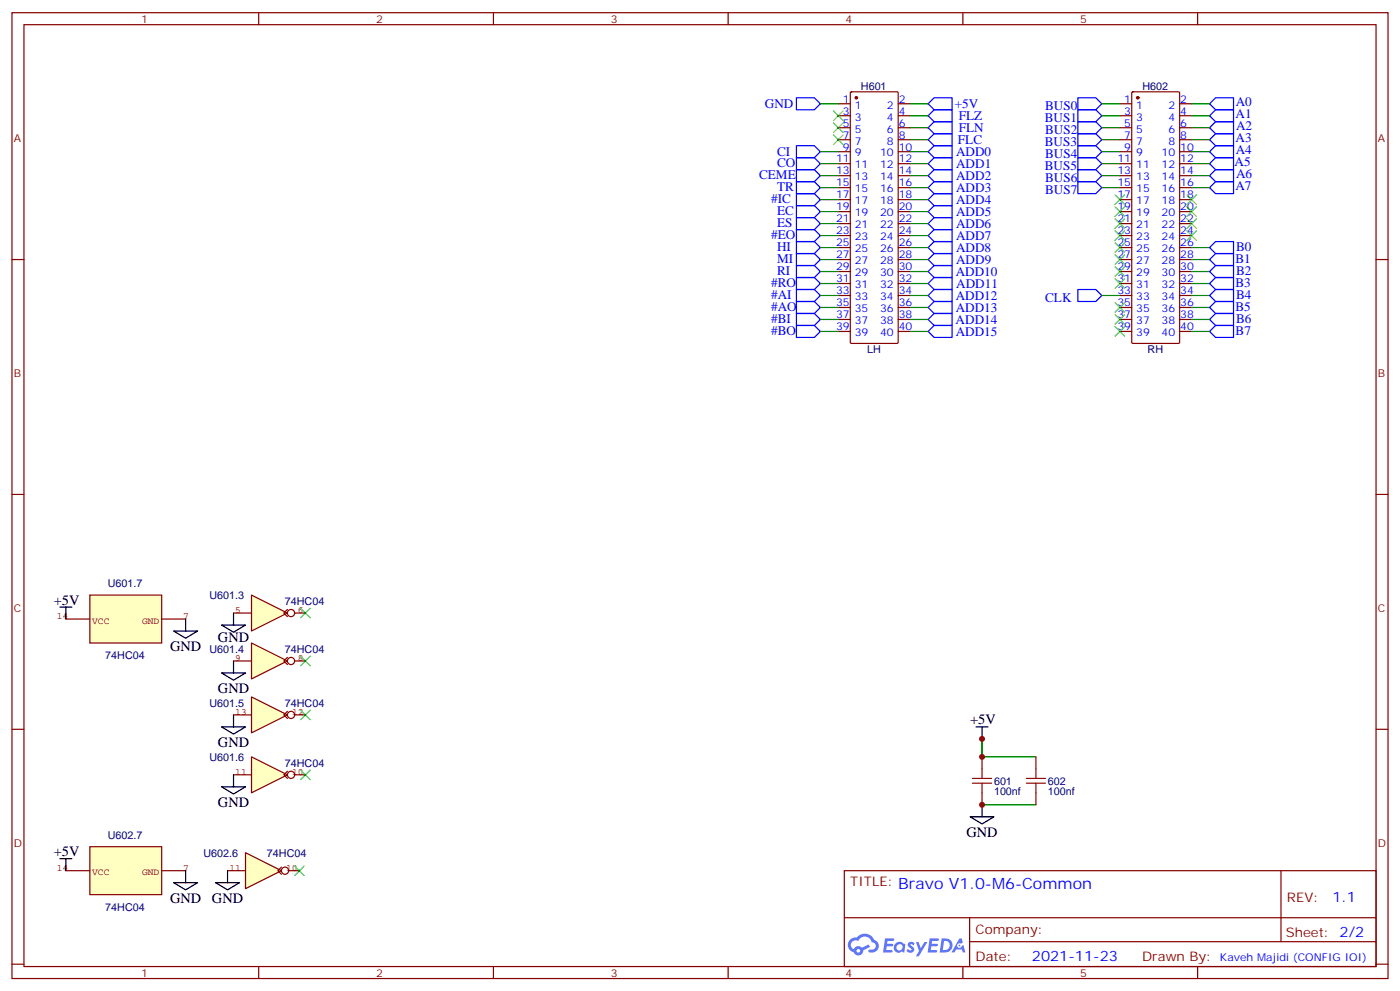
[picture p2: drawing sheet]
<svg xmlns="http://www.w3.org/2000/svg" width="412mm" height="292mm" viewBox="0 0 412 292" stroke-linecap="round" stroke-linejoin="round" font-family="sans-serif">
<g fill="none" stroke="#870000" stroke-width=".35">
<path d="M3.5 3.7h405.4v284.4h-405.4zM7.1 7.3h398.2v277.3h-398.2zM76.2 3.7v3.6M145.3 3.7v3.6M214.5 3.7v3.6M283.6 3.7v3.6M352.8 3.7v3.6M3.5 76.4h3.6M405.3 76.4h3.6M3.5 145.6h3.6M405.3 145.6h3.6M3.5 214.7h3.6"/>
<path d="M405.3 214.7h3.6M248.7 256.3h156.6v28.3h-156.6zM377.3 256.4v20.8M248.7 270.2h156.5M285.6 277.2h119.6M285.6 270.2v14.1M3.5 283.8h3.6M76.2 284.6v3.5M145.3 284.6v3.5M214.5 284.6v3.5M283.6 284.6v3.5M352.8 284.6v3.5"/>
<path d="M405.3 283.8h3.6"/>
</g>
<g fill="#5487ff">
<path d="M267.7 277.5a1.22 1.22 0 0 1 1.7 .3l-.4 .5a.47 .47 0 0 0-.3-.4 .47 .47 0 0 0-.5 .2l.1 .3a1.14 1.14 0 0 1 .8 1.7 1.14 1.14 0 0 1-1.9 0l-.2-.2 .5-.5 .7 .4a.29 .29 0 0 0 .3-.3 .29 .29 0 0 0-.2-.3 1.04 1.04 0 0 1-.6-1.7z"/>
<path d="M260.7 276.3h2.4l.3 .1-.2 .5-1.8 .1-.1 .9h1.5l.3 .3-.3 .4h-1.6l-.2 1.1h1.7l.2 .3-.2 .4h-2.6z"/>
<path d="M273.8 276.3h2.4l.3 .1-.1 .5-1.8 .1-.2 .9h1.6l.3 .3-.4 .4h-1.6l-.1 1.1h1.7l.2 .3-.2 .4h-2.6z"/>
<path d="M282.6 276.3h.7l.3 1.2-.6 .3a.69 .69 0 0 0-1 .3 .69 .69 0 0 0 .4 1 .69 .69 0 0 0 .9-.6l.5-.3 .6 2.2h-.8l-.2-.9h-1.8l-.5 .9h-.8z"/>
<path d="M269.8 277.3h.8l.6 1.9 1.1-1.9h.9l-2.6 4.2h-.8l.9-1.5z"/>
<path d="M277.4 276.3l-.6 4.1h1.3a2.11 2.11 0 0 0 2.5-2.1 2.11 2.11 0 0 0-2.5-2zM278.1 277a1.39 1.39 0 0 1 1.7 1.4 1.39 1.39 0 0 1-1.8 1.3h-.3z"/>
<path d="M263.7 277.9a1.54 1.54 0 0 0-.1 2.1 1.54 1.54 0 0 0 2.2 .2l.6 .2 .3-2.3-.2-.2-.4-.1a1.49 1.49 0 0 0-2.4 .1zM264 278.9a.94 .94 0 0 1 1.8 0 .94 .94 0 0 1-1.8 0z"/>
<path d="M250.4 276.6a2.18 2.18 0 0 0 1.1 3.8 1.44 1.44 0 0 0 1.6 .9 1.44 1.44 0 0 0 1.2-1.5l2-1-.5-.7-1.9 .9a1.47 1.47 0 0 0-2.4 .5 1.39 1.39 0 0 1-.7-2 1.39 1.39 0 0 1 2-.5 2.12 2.12 0 0 1 2.2-1.3 2.12 2.12 0 0 1 1.9 1.7 1.14 1.14 0 0 1 1.1 1.4 1.14 1.14 0 0 1-1.7 .8 .43 .43 0 0 0-.5 .3 .43 .43 0 0 0 .4 .5 1.98 1.98 0 0 0 2.5-1.2 1.98 1.98 0 0 0-1.2-2.5 3.1 3.1 0 0 0-5.3-.7l-.9 .1zM252.3 279.9a.55 .55 0 0 1 1.1 0 .55 .55 0 0 1-1.1 0z"/>
<circle cx="282.6" cy="278.4" r=".26"/>
</g>
<path d="M74.1 189.3l10.6 5.3-10.6 5.3z" fill="#ffffc2" stroke="#850000" stroke-width=".35"/>
<g fill="none" stroke="#850000" stroke-width=".35">
<path d="M68.8 194.6h5.3M84.7 193.5l-1.1 1.1 1.1 1.1M86.8 194.6h3.2"/>
<circle cx="85.7" cy="194.6" r="1.06"/>
</g>
<path d="M74.1 175.2l10.6 5.3-10.6 5.3z" fill="#ffffc2" stroke="#850000" stroke-width=".35"/>
<g fill="none" stroke="#850000" stroke-width=".35">
<path d="M84.7 179.4l-1.1 1.1 1.1 1M68.8 180.5h5.3M86.8 180.5h3.2"/>
<circle cx="85.7" cy="180.5" r="1.06"/>
</g>
<path d="M74.1 205.2l10.6 5.3-10.6 5.3z" fill="#ffffc2" stroke="#850000" stroke-width=".35"/>
<g fill="none" stroke="#850000" stroke-width=".35">
<path d="M68.8 210.5h5.3M84.7 209.4l-1.1 1.1 1.1 1M86.8 210.5h3.2"/>
<circle cx="85.7" cy="210.5" r="1.06"/>
</g>
<path d="M26.5 175.2h21.1v14.1h-21.1z" fill="#ffffc2" stroke="#850000" stroke-width=".35"/>
<path d="M19.4 182.2h7.1M47.6 182.2h7.1" fill="none" stroke="#850000" stroke-width=".35"/>
<path d="M74.1 222.8l10.6 5.3-10.6 5.3z" fill="#ffffc2" stroke="#850000" stroke-width=".35"/>
<g fill="none" stroke="#850000" stroke-width=".35">
<path d="M68.8 228.1h5.3M84.7 227l-1.1 1.1 1.1 1.1M86.8 228.1h3.2"/>
<circle cx="85.7" cy="228.1" r="1.06"/>
</g>
<path d="M26.5 249.3h21.1v14.1h-21.1z" fill="#ffffc2" stroke="#850000" stroke-width=".35"/>
<path d="M19.4 256.3h7.1M47.6 256.3h7.1" fill="none" stroke="#850000" stroke-width=".35"/>
<path d="M72.3 251l10.6 5.3-10.6 5.3z" fill="#ffffc2" stroke="#850000" stroke-width=".35"/>
<g fill="none" stroke="#850000" stroke-width=".35">
<path d="M67 256.3h5.3M82.9 255.3l-1.1 1 1.1 1.1M85 256.3h3.2"/>
<circle cx="84" cy="256.3" r="1.06"/>
</g>
<g fill="none" stroke="#870000" stroke-width=".35">
<path d="M246.9 30.6h3.6M246.9 34.1h3.6M246.9 37.6h3.6M250.5 27.2l.3-.2h13.4l.4 .4v73.4l-.4 .3h-13.4l-.3-.3zM264.6 30.6h3.5M264.6 34.1h3.5M264.6 37.6h3.5M329.8 30.6h3.6M329.8 34.1h3.6M329.8 37.6h3.6M333.4 27.2l.3-.2h13.4l.4 .4v73.4l-.4 .3h-13.4l-.3-.3zM347.5 30.6h3.5"/>
<path d="M347.5 34.1h3.5M347.5 37.6h3.5M246.9 41.1h3.6M246.9 44.7h3.6M246.9 48.2h3.6M246.9 51.7h3.6M246.9 55.2h3.6M246.9 58.8h3.6M264.6 41.1h3.5M264.6 44.7h3.5M264.6 48.2h3.5M264.6 51.7h3.5"/>
<path d="M264.6 55.2h3.5M264.6 58.8h3.5M329.8 41.1h3.6M329.8 44.7h3.6M329.8 48.2h3.6M329.8 51.7h3.6M329.8 55.2h3.6M329.8 58.8h3.6M347.5 41.1h3.5M347.5 44.7h3.5M347.5 48.2h3.5M347.5 51.7h3.5"/>
<path d="M347.5 55.2h3.5M347.5 58.8h3.5M246.9 62.3h3.6M246.9 65.8h3.6M246.9 69.4h3.6M246.9 72.9h3.6M246.9 76.4h3.6M246.9 79.9h3.6M264.6 62.3h3.5M264.6 65.8h3.5M264.6 69.4h3.5M264.6 72.9h3.5"/>
<path d="M264.6 76.4h3.5M264.6 79.9h3.5M329.8 62.3h3.6M329.8 65.8h3.6M329.8 69.4h3.6M329.8 72.9h3.6M329.8 76.4h3.6M329.8 79.9h3.6M347.5 62.3h3.5M347.5 65.8h3.5M347.5 69.4h3.5M347.5 72.9h3.5"/>
<path d="M347.5 76.4h3.5M347.5 79.9h3.5M246.9 83.5h3.6M246.9 87h3.6M246.9 90.5h3.6M246.9 94.1h3.6M246.9 97.6h3.6M264.6 83.5h3.5M264.6 87h3.5M264.6 90.5h3.5M264.6 94.1h3.5M264.6 97.6h3.5"/>
<path d="M329.8 83.5h3.6M329.8 87h3.6M329.8 90.5h3.6M329.8 94.1h3.6M329.8 97.6h3.6M347.5 83.5h3.5M347.5 87h3.5M347.5 90.5h3.5M347.5 94.1h3.5M347.5 97.6h3.5M289.3 222.8v3.5M289.3 233.4v3.5"/>
<path d="M305.2 222.8v3.5M305.2 233.4v3.5"/>
</g>
<g fill="#870000" stroke="#870000" stroke-width=".35">
<circle cx="252.2" cy="28.8" r=".35"/>
<circle cx="335.1" cy="28.8" r=".35"/>
</g>
<g fill="none" stroke="#00f" stroke-width=".35">
<path d="M234.6 28.8h5.3l1.8 1.8-1.8 1.7h-5.3zM273.4 30.6l1.8-1.8h5.3v3.5h-5.3zM275.2 32.3h5.3v3.5h-5.3l-1.8-1.7zM275.2 35.8h5.3v3.6h-5.3l-1.8-1.8zM275.2 39.4h5.3v3.5h-5.3l-1.8-1.8zM317.5 28.8h5.3l1.8 1.8-1.8 1.7h-5.3zM317.5 32.3h5.3l1.8 1.8-1.8 1.7h-5.3zM317.5 35.8h5.3l1.8 1.8-1.8 1.8h-5.3zM317.5 39.4h5.3l1.8 1.7-1.8 1.8h-5.3zM356.3 30.6l1.8-1.8h5.3v3.5h-5.3zM356.3 37.6l1.8-1.8h5.3v3.6h-5.3zM358.1 32.3h5.3v3.5h-5.3l-1.8-1.7z"/>
<path d="M358.1 39.4h5.3v3.5h-5.3l-1.8-1.8zM234.6 42.9h5.3l1.8 1.8-1.8 1.7h-5.3zM234.6 46.4h5.3l1.8 1.8-1.8 1.8h-5.3zM234.6 50h5.3l1.8 1.7-1.8 1.8h-5.3zM234.6 53.5h5.3l1.8 1.7-1.8 1.8h-5.3zM234.6 57h5.3l1.8 1.8-1.8 1.7h-5.3zM273.4 58.8l1.8-1.8h5.3v3.5h-5.3zM273.4 51.7l1.8-1.7h5.3v3.5h-5.3zM273.4 44.7l1.8-1.8h5.3v3.5h-5.3zM275.2 53.5h5.3v3.5h-5.3l-1.8-1.8zM275.2 46.4h5.3v3.6h-5.3l-1.8-1.8zM317.5 53.5h5.3l1.8 1.7-1.8 1.8h-5.3z"/>
<path d="M317.5 50h5.3l1.8 1.7-1.8 1.8h-5.3zM317.5 42.9h5.3l1.8 1.8-1.8 1.7h-5.3zM317.5 46.4h5.3l1.8 1.8-1.8 1.8h-5.3zM356.3 48.2l1.8-1.8h5.3v3.6h-5.3zM356.3 55.2l1.8-1.7h5.3v3.5h-5.3zM358.1 42.9h5.3v3.5h-5.3l-1.8-1.7zM358.1 50h5.3v3.5h-5.3l-1.8-1.8zM234.6 71.1h5.3l1.8 1.8-1.8 1.7h-5.3zM234.6 74.6h5.3l1.8 1.8-1.8 1.8h-5.3zM234.6 78.2h5.3l1.8 1.7-1.8 1.8h-5.3zM234.6 60.5h5.3l1.8 1.8-1.8 1.8h-5.3zM234.6 64.1h5.3l1.8 1.7-1.8 1.8h-5.3z"/>
<path d="M234.6 67.6h5.3l1.8 1.8-1.8 1.7h-5.3zM273.4 65.8l1.8-1.7h5.3v3.5h-5.3zM273.4 76.4l1.8-1.8h5.3v3.6h-5.3zM273.4 72.9l1.8-1.8h5.3v3.5h-5.3zM275.2 67.6h5.3v3.5h-5.3l-1.8-1.7zM275.2 60.5h5.3v3.6h-5.3l-1.8-1.8zM275.2 78.2h5.3v3.5h-5.3l-1.8-1.8zM356.3 79.9l1.8-1.7h5.3v3.5h-5.3zM358.1 71.1h5.3v3.5h-5.3l-1.8-1.7zM358.1 74.6h5.3v3.6h-5.3l-1.8-1.8zM234.6 81.7h5.3l1.8 1.8-1.8 1.7h-5.3zM234.6 85.2h5.3l1.8 1.8-1.8 1.8h-5.3z"/>
<path d="M234.6 88.8h5.3l1.8 1.7-1.8 1.8h-5.3zM234.6 92.3h5.3l1.8 1.8-1.8 1.7h-5.3zM234.6 95.8h5.3l1.8 1.8-1.8 1.7h-5.3zM273.4 90.5l1.8-1.7h5.3v3.5h-5.3zM273.4 83.5l1.8-1.8h5.3v3.5h-5.3zM273.4 97.6l1.8-1.8h5.3v3.5h-5.3zM275.2 92.3h5.3v3.5h-5.3l-1.8-1.7zM275.2 85.2h5.3v3.6h-5.3l-1.8-1.8zM317.5 85.2h5.3l1.8 1.8-1.8 1.8h-5.3zM356.3 87l1.8-1.8h5.3v3.6h-5.3zM356.3 94.1l1.8-1.8h5.3v3.5h-5.3zM358.1 81.7h5.3v3.5h-5.3l-1.8-1.7z"/>
<path d="M358.1 88.8h5.3v3.5h-5.3l-1.8-1.8zM358.1 95.8h5.3v3.5h-5.3l-1.8-1.7z"/>
</g>
<g fill="none" stroke="#008700" stroke-width=".35">
<path d="M241.7 30.6h5.2M268.1 30.6h5.3M268.1 37.6h5.3M268.1 34.1h5.3M324.6 30.6h5.2M324.6 37.6h5.2M324.6 34.1h5.2M351 30.6h5.3M351 37.6h5.3M351 34.1h5.3M241.7 48.2h5.2M241.7 44.7h5.2"/>
<path d="M241.7 51.7h5.2M241.7 55.2h5.2M241.7 58.8h5.2M268.1 48.2h5.3M268.1 44.7h5.3M268.1 41.1h5.3M268.1 51.7h5.3M268.1 55.2h5.3M268.1 58.8h5.3M324.6 48.2h5.2M324.6 44.7h5.2M324.6 41.1h5.2"/>
<path d="M324.6 51.7h5.2M324.6 55.2h5.2M351 48.2h5.3M351 44.7h5.3M351 41.1h5.3M351 51.7h5.3M351 55.2h5.3M241.7 79.9h5.2M241.7 76.4h5.2M241.7 72.9h5.2M241.7 62.3h5.2M241.7 65.8h5.2"/>
<path d="M241.7 69.4h5.2M268.1 79.9h5.3M268.1 76.4h5.3M268.1 72.9h5.3M268.1 62.3h5.3M268.1 65.8h5.3M268.1 69.4h5.3M351 79.9h5.3M351 76.4h5.3M351 72.9h5.3M241.7 90.5h5.2M241.7 87h5.2"/>
<path d="M241.7 83.5h5.2M241.7 94.1h5.2M241.7 97.6h5.2M268.1 90.5h5.3M268.1 87h5.3M268.1 83.5h5.3M268.1 94.1h5.3M268.1 97.6h5.3M324.6 87h5.2M351 90.5h5.3M351 87h5.3M351 83.5h5.3"/>
<path d="M351 94.1h5.3M351 97.6h5.3M289.3 222.8v-5.3v5.3h15.9M289.3 236.9h15.9"/>
</g>
<g fill="none" stroke="#3c3" stroke-width=".35">
<path d="M245.5 32.7l2.9 2.8M245.5 36.2l2.9 2.8M245.5 39.7l2.9 2.8M248.4 32.7l-2.9 2.8M248.4 36.2l-2.9 2.8M248.4 39.7l-2.9 2.8M328.4 57.4l2.9 2.8M331.3 57.4l-2.9 2.8M349.6 57.4l2.8 2.8M352.4 57.4l-2.8 2.8M328.4 60.9l2.9 2.8M328.4 67.9l2.9 2.9"/>
<path d="M328.4 71.5l2.9 2.8M328.4 75l2.9 2.8M328.4 78.5l2.9 2.9M328.4 64.4l2.9 2.8M331.3 78.5l-2.9 2.9M331.3 60.9l-2.9 2.8M331.3 67.9l-2.9 2.9M331.3 71.5l-2.9 2.8M331.3 75l-2.9 2.8M331.3 64.4l-2.9 2.8M349.6 60.9l2.8 2.8M349.6 64.4l2.8 2.8"/>
<path d="M349.6 67.9l2.8 2.9M352.4 60.9l-2.8 2.8M352.4 64.4l-2.8 2.8M352.4 67.9l-2.8 2.9M328.4 82.1l2.9 2.8M328.4 89.1l2.9 2.8M328.4 92.6l2.9 2.9M328.4 96.2l2.9 2.8M331.3 82.1l-2.9 2.8M331.3 89.1l-2.9 2.8M331.3 92.6l-2.9 2.9M331.3 96.2l-2.9 2.8"/>
<path d="M88.5 179.1l2.9 2.8M91.4 179.1l-2.9 2.8M88.5 193.2l2.9 2.8M91.4 193.2l-2.9 2.8M88.5 209.1l2.9 2.8M91.4 209.1l-2.9 2.8M88.5 226.7l2.9 2.8M91.4 226.7l-2.9 2.8M86.8 254.9l2.8 2.8M89.6 254.9l-2.8 2.8"/>
</g>
<path d="M286.5 229.2h5.6M286.5 230.6h5.6M289.3 226.3v2.9M289.3 230.6v2.8M302.3 229.2h5.7M302.3 230.6h5.7M305.2 226.3v2.9M305.2 230.6v2.8" fill="none" stroke="#a10000" stroke-width=".35"/>
<g fill="none" stroke="#000" stroke-width=".35">
<path d="M17.6 178.7h3.6M19.4 178.7v3.5M51.2 185.8h7l-3.5 2.1zM54.7 182.2v3.6M65.3 198.1h7l-3.5 2.1zM65.3 184h7l-3.5 2.1zM68.8 180.5v3.5M68.8 194.6v3.5M65.3 214h7l-3.5 2.1zM68.8 210.5v3.5M287.5 214h3.5M289.3 214v3.5"/>
<path d="M65.3 231.6h7l-3.5 2.2zM68.8 228.1v3.5M289.3 236.9v3.6M17.6 252.8h3.6M19.4 252.8v3.5M51.2 259.9h7l-3.5 2.1zM54.7 256.3v3.6M63.5 259.9h7.1l-3.6 2.1zM67 256.3v3.6M285.8 240.5h7l-3.5 2.1z"/>
</g>
<g fill="#c00">
<circle cx="289.3" cy="236.9" r=".88"/>
<circle cx="289.3" cy="222.8" r=".88"/>
<circle cx="289.3" cy="217.5" r=".88"/>
</g>
<text font-size="4.6" fill="#00f" x="264.6" y="261.6">Bravo V1.0-M6-Common</text>
<g font-size="4.2">
<text x="15.9" y="178">+5V</text>
<text x="50.1" y="191.8">GND</text>
<text x="64.2" y="189">GND</text>
<text x="64.2" y="204.1">GND</text>
<text x="285.8" y="213.3">+5V</text>
<text x="64.2" y="220">GND</text>
<text x="64.2" y="237.6">GND</text>
<text x="284.7" y="246.5">GND</text>
<text x="15.9" y="252.1">+5V</text>
<text x="50.1" y="265.9">GND</text>
<text x="62.4" y="265.9">GND</text>
</g>
<g font-size="4.2" fill="#00f">
<text x="392.5" y="265.6">1.1</text>
<text x="304" y="283">2021-11-23</text>
</g>
<g font-size="3.9" fill="#00f">
<text x="225.3" y="31.8">GND</text>
<text x="281.3" y="31.9">+5V</text>
<text x="282.4" y="35.4">FLZ</text>
<text x="307.7" y="35.9">BUS1</text>
<text x="307.9" y="32.3">BUS0</text>
<text x="363.9" y="34.9">A1</text>
<text x="364" y="31.3">A0</text>
<text x="282.4" y="38.9">FLN</text>
<text x="307.9" y="39.4">BUS2</text>
<text x="363.9" y="41.9">A3</text>
<text x="364.1" y="38.4">A2</text>
<text x="228.9" y="45.8">CI</text>
<text x="281.6" y="46">ADD0</text>
<text x="282.2" y="42.4">FLC</text>
<text x="307.7" y="42.9">BUS3</text>
<text x="307.9" y="46.4">BUS4</text>
<text x="364" y="45.5">A4</text>
<text x="223.6" y="52.8">CEME</text>
<text x="228.9" y="49.3">CO</text>
<text x="281.7" y="53.1">ADD2</text>
<text x="281.7" y="49.6">ADD1</text>
<text x="307.7" y="50">BUS5</text>
<text x="307.9" y="53.5">BUS6</text>
<text x="363.7" y="49">A5</text>
<text x="364.1" y="52.5">A6</text>
<text x="227.2" y="59.9">#IC</text>
<text x="228.9" y="56.4">TR</text>
<text x="281.7" y="56.6">ADD3</text>
<text x="307.9" y="57">BUS7</text>
<text x="363.9" y="56">A7</text>
<text x="228.9" y="63.4">EC</text>
<text x="281.7" y="63.7">ADD5</text>
<text x="281.7" y="60.2">ADD4</text>
<text x="227.2" y="70.5">#EO</text>
<text x="228.9" y="67">ES</text>
<text x="281.6" y="67.2">ADD6</text>
<text x="281.7" y="70.8">ADD7</text>
<text x="228.9" y="74">HI</text>
<text x="228.9" y="77.5">MI</text>
<text x="281.6" y="74.3">ADD8</text>
<text x="281.7" y="77.8">ADD9</text>
<text x="363.9" y="77.3">B1</text>
<text x="364.1" y="73.8">B0</text>
<text x="228.9" y="81.1">RI</text>
<text x="281.5" y="81.3">ADD10</text>
<text x="364.1" y="80.9">B2</text>
<text x="227.2" y="84.6">#RO</text>
<text x="227.2" y="88.1">#AI</text>
<text x="281.5" y="88.4">ADD12</text>
<text x="281.7" y="84.9">ADD11</text>
<text x="307.9" y="88.8">CLK</text>
<text x="363.9" y="84.4">B3</text>
<text x="364.1" y="87.9">B4</text>
<text x="227.2" y="91.6">#AO</text>
<text x="227.2" y="95.2">#BI</text>
<text x="281.5" y="95.4">ADD14</text>
<text x="281.5" y="91.9">ADD13</text>
<text x="363.9" y="91.4">B5</text>
<text x="364.1" y="95">B6</text>
<text x="227.2" y="98.7">#BO</text>
<text x="281.5" y="99">ADD15</text>
<text x="364" y="98.5">B7</text>
</g>
<g font-size="3.9" fill="#800">
<text x="250.5" y="260.9">TITLE:</text>
<text x="379.1" y="265.6">REV:</text>
<text x="287.4" y="275.1">Company:</text>
<text x="378.7" y="275.7">Sheet: 2/2</text>
<text x="287.4" y="282.8">Date:</text>
<text x="336.4" y="282.9">Drawn By:</text>
</g>
<g font-size="3.2" fill="#800">
<text x="41.6" y="6.7">1</text>
<text x="110.8" y="6.7">2</text>
<text x="179.9" y="6.7">3</text>
<text x="249.1" y="6.7">4</text>
<text x="318.2" y="6.7">5</text>
<text x="4.1" y="41.8">A</text>
<text x="405.9" y="41.8">A</text>
<text x="4.1" y="111">B</text>
<text x="405.9" y="111">B</text>
<text x="4.1" y="180.1">C</text>
<text x="405.9" y="180.1">C</text>
<text x="4.1" y="249.3">D</text>
<text x="405.9" y="249.3">D</text>
<text x="41.6" y="287.5">1</text>
<text x="110.8" y="287.5">2</text>
<text x="179.9" y="287.5">3</text>
<text x="249.1" y="287.5">4</text>
<text x="318.2" y="287.5">5</text>
</g>
<g font-size="3.2" fill="#000080">
<text x="253.6" y="26.5">H601</text>
<text x="336.5" y="26.5">H602</text>
<text x="255.4" y="104">LH</text>
<text x="338.1" y="104">RH</text>
<text x="31.7" y="172.9">U601.7</text>
<text x="61.7" y="176.4">U601.3</text>
<text x="83.9" y="178.2">74HC04</text>
<text x="31" y="194">74HC04</text>
<text x="61.7" y="192.3">U601.4</text>
<text x="83.9" y="192.3">74HC04</text>
<text x="61.7" y="208.1">U601.5</text>
<text x="83.9" y="208.1">74HC04</text>
<text x="61.7" y="224">U601.6</text>
<text x="83.9" y="225.8">74HC04</text>
<text x="292.8" y="231">601</text>
<text x="308.7" y="231">602</text>
<text x="292.8" y="234.2">100nf</text>
<text x="308.7" y="234.2">100nf</text>
<text x="31.7" y="246.9">U602.7</text>
<text x="60" y="252.2">U602.6</text>
<text x="78.6" y="252.2">74HC04</text>
<text x="31" y="268.1">74HC04</text>
</g>
<g font-size="3.2" fill="#00f">
<text x="248.3" y="30.2">1</text>
<text x="248.3" y="33.7">3</text>
<text x="251.8" y="32">1</text>
<text x="251.8" y="35.5">3</text>
<text x="261.3" y="35.5">4</text>
<text x="261.3" y="32">2</text>
<text x="264.8" y="33.7">4</text>
<text x="264.8" y="30.2">2</text>
<text x="331.2" y="30.2">1</text>
<text x="331.2" y="33.7">3</text>
<text x="334.7" y="32">1</text>
<text x="334.7" y="35.5">3</text>
<text x="344.2" y="35.5">4</text>
<text x="344.2" y="32">2</text>
<text x="347.7" y="33.7">4</text>
<text x="347.7" y="30.2">2</text>
<text x="248.3" y="37.3">5</text>
<text x="248.3" y="40.8">7</text>
<text x="251.8" y="39">5</text>
<text x="261.3" y="39">6</text>
<text x="264.8" y="40.8">8</text>
<text x="264.8" y="37.3">6</text>
<text x="331.2" y="37.3">5</text>
<text x="331.2" y="40.8">7</text>
<text x="334.7" y="39">5</text>
<text x="344.2" y="39">6</text>
<text x="347.7" y="40.8">8</text>
<text x="347.7" y="37.3">6</text>
<text x="246.3" y="47.8">11</text>
<text x="248.3" y="44.3">9</text>
<text x="251.8" y="42.5">7</text>
<text x="251.8" y="46.1">9</text>
<text x="259.2" y="46.1">10</text>
<text x="261.3" y="42.5">8</text>
<text x="264.8" y="47.8">12</text>
<text x="264.8" y="44.3">10</text>
<text x="329.2" y="47.8">11</text>
<text x="331.2" y="44.3">9</text>
<text x="334.7" y="42.5">7</text>
<text x="334.7" y="46.1">9</text>
<text x="342.1" y="46.1">10</text>
<text x="344.2" y="42.5">8</text>
<text x="347.7" y="47.8">12</text>
<text x="347.7" y="44.3">10</text>
<text x="246.3" y="51.4">13</text>
<text x="251.8" y="49.6">11</text>
<text x="251.8" y="53.1">13</text>
<text x="259.2" y="53.1">14</text>
<text x="259.2" y="49.6">12</text>
<text x="264.8" y="51.4">14</text>
<text x="329.2" y="51.4">13</text>
<text x="334.7" y="49.6">11</text>
<text x="334.7" y="53.1">13</text>
<text x="342.1" y="53.1">14</text>
<text x="342.1" y="49.6">12</text>
<text x="347.7" y="51.4">14</text>
<text x="246.3" y="54.9">15</text>
<text x="246.3" y="58.4">17</text>
<text x="251.8" y="56.7">15</text>
<text x="259.2" y="56.7">16</text>
<text x="264.8" y="58.4">18</text>
<text x="264.8" y="54.9">16</text>
<text x="329.2" y="54.9">15</text>
<text x="329.2" y="58.4">17</text>
<text x="334.7" y="56.7">15</text>
<text x="342.1" y="56.7">16</text>
<text x="347.7" y="58.4">18</text>
<text x="347.7" y="54.9">16</text>
<text x="246.3" y="61.9">19</text>
<text x="246.3" y="65.5">21</text>
<text x="251.8" y="60.2">17</text>
<text x="251.8" y="63.7">19</text>
<text x="259.2" y="63.7">20</text>
<text x="259.2" y="60.2">18</text>
<text x="264.8" y="65.5">22</text>
<text x="264.8" y="61.9">20</text>
<text x="329.2" y="61.9">19</text>
<text x="329.2" y="65.5">21</text>
<text x="334.7" y="60.2">17</text>
<text x="334.7" y="63.7">19</text>
<text x="342.1" y="63.7">20</text>
<text x="342.1" y="60.2">18</text>
<text x="347.7" y="65.5">22</text>
<text x="347.7" y="61.9">20</text>
<text x="246.3" y="69">23</text>
<text x="251.8" y="67.2">21</text>
<text x="251.8" y="70.8">23</text>
<text x="259.2" y="70.8">24</text>
<text x="259.2" y="67.2">22</text>
<text x="264.8" y="69">24</text>
<text x="329.2" y="69">23</text>
<text x="334.7" y="67.2">21</text>
<text x="334.7" y="70.8">23</text>
<text x="342.1" y="70.8">24</text>
<text x="342.1" y="67.2">22</text>
<text x="347.7" y="69">24</text>
<text x="246.3" y="72.5">25</text>
<text x="246.3" y="76.1">27</text>
<text x="251.8" y="74.3">25</text>
<text x="251.8" y="77.8">27</text>
<text x="259.2" y="77.8">28</text>
<text x="259.2" y="74.3">26</text>
<text x="264.8" y="76.1">28</text>
<text x="264.8" y="72.5">26</text>
<text x="329.2" y="72.5">25</text>
<text x="329.2" y="76.1">27</text>
<text x="334.7" y="74.3">25</text>
<text x="334.7" y="77.8">27</text>
<text x="342.1" y="77.8">28</text>
<text x="342.1" y="74.3">26</text>
<text x="347.7" y="76.1">28</text>
<text x="347.7" y="72.5">26</text>
<text x="246.3" y="79.6">29</text>
<text x="246.3" y="83.1">31</text>
<text x="251.8" y="81.4">29</text>
<text x="259.2" y="81.4">30</text>
<text x="264.8" y="83.1">32</text>
<text x="264.8" y="79.6">30</text>
<text x="329.2" y="79.6">29</text>
<text x="329.2" y="83.1">31</text>
<text x="334.7" y="81.4">29</text>
<text x="342.1" y="81.4">30</text>
<text x="347.7" y="83.1">32</text>
<text x="347.7" y="79.6">30</text>
<text x="246.3" y="86.6">33</text>
<text x="251.8" y="84.9">31</text>
<text x="251.8" y="88.4">33</text>
<text x="259.2" y="88.4">34</text>
<text x="259.2" y="84.9">32</text>
<text x="264.8" y="86.6">34</text>
<text x="329.2" y="86.6">33</text>
<text x="334.7" y="84.9">31</text>
<text x="334.7" y="88.4">33</text>
<text x="342.1" y="88.4">34</text>
<text x="342.1" y="84.9">32</text>
<text x="347.7" y="86.6">34</text>
<text x="246.3" y="90.2">35</text>
<text x="246.3" y="93.7">37</text>
<text x="251.8" y="91.9">35</text>
<text x="251.8" y="95.5">37</text>
<text x="259.2" y="95.5">38</text>
<text x="259.2" y="91.9">36</text>
<text x="264.8" y="93.7">38</text>
<text x="264.8" y="90.2">36</text>
<text x="329.2" y="90.2">35</text>
<text x="329.2" y="93.7">37</text>
<text x="334.7" y="91.9">35</text>
<text x="334.7" y="95.5">37</text>
<text x="342.1" y="95.5">38</text>
<text x="342.1" y="91.9">36</text>
<text x="347.7" y="93.7">38</text>
<text x="347.7" y="90.2">36</text>
<text x="246.3" y="97.2">39</text>
<text x="251.8" y="99">39</text>
<text x="259.2" y="99">40</text>
<text x="264.8" y="97.2">40</text>
<text x="329.2" y="97.2">39</text>
<text x="334.7" y="99">39</text>
<text x="342.1" y="99">40</text>
<text x="347.7" y="97.2">40</text>
<text x="359.4" y="282.9">Kaveh Majidi (CONFIG IOI)</text>
</g>
<g font-size="2.8" fill="#840000">
<text x="16.7" y="182.2">14</text>
<text x="27.2" y="183.6">VCC</text>
<text x="41.8" y="183.6">GND</text>
<text x="54" y="182.2">7</text>
<text x="69.3" y="180.4">5</text>
<text x="87.7" y="180.4">6</text>
<text x="69.3" y="194.6">9</text>
<text x="87.7" y="194.6">8</text>
<text x="69.3" y="210.4">13</text>
<text x="86" y="210.4">12</text>
<text x="69.3" y="228.1">11</text>
<text x="86" y="228.1">10</text>
<text x="16.7" y="256.3">14</text>
<text x="27.2" y="257.7">VCC</text>
<text x="41.8" y="257.7">GND</text>
<text x="54" y="256.3">7</text>
<text x="67.6" y="256.3">11</text>
<text x="84.3" y="256.3">10</text>
</g>
</svg>
